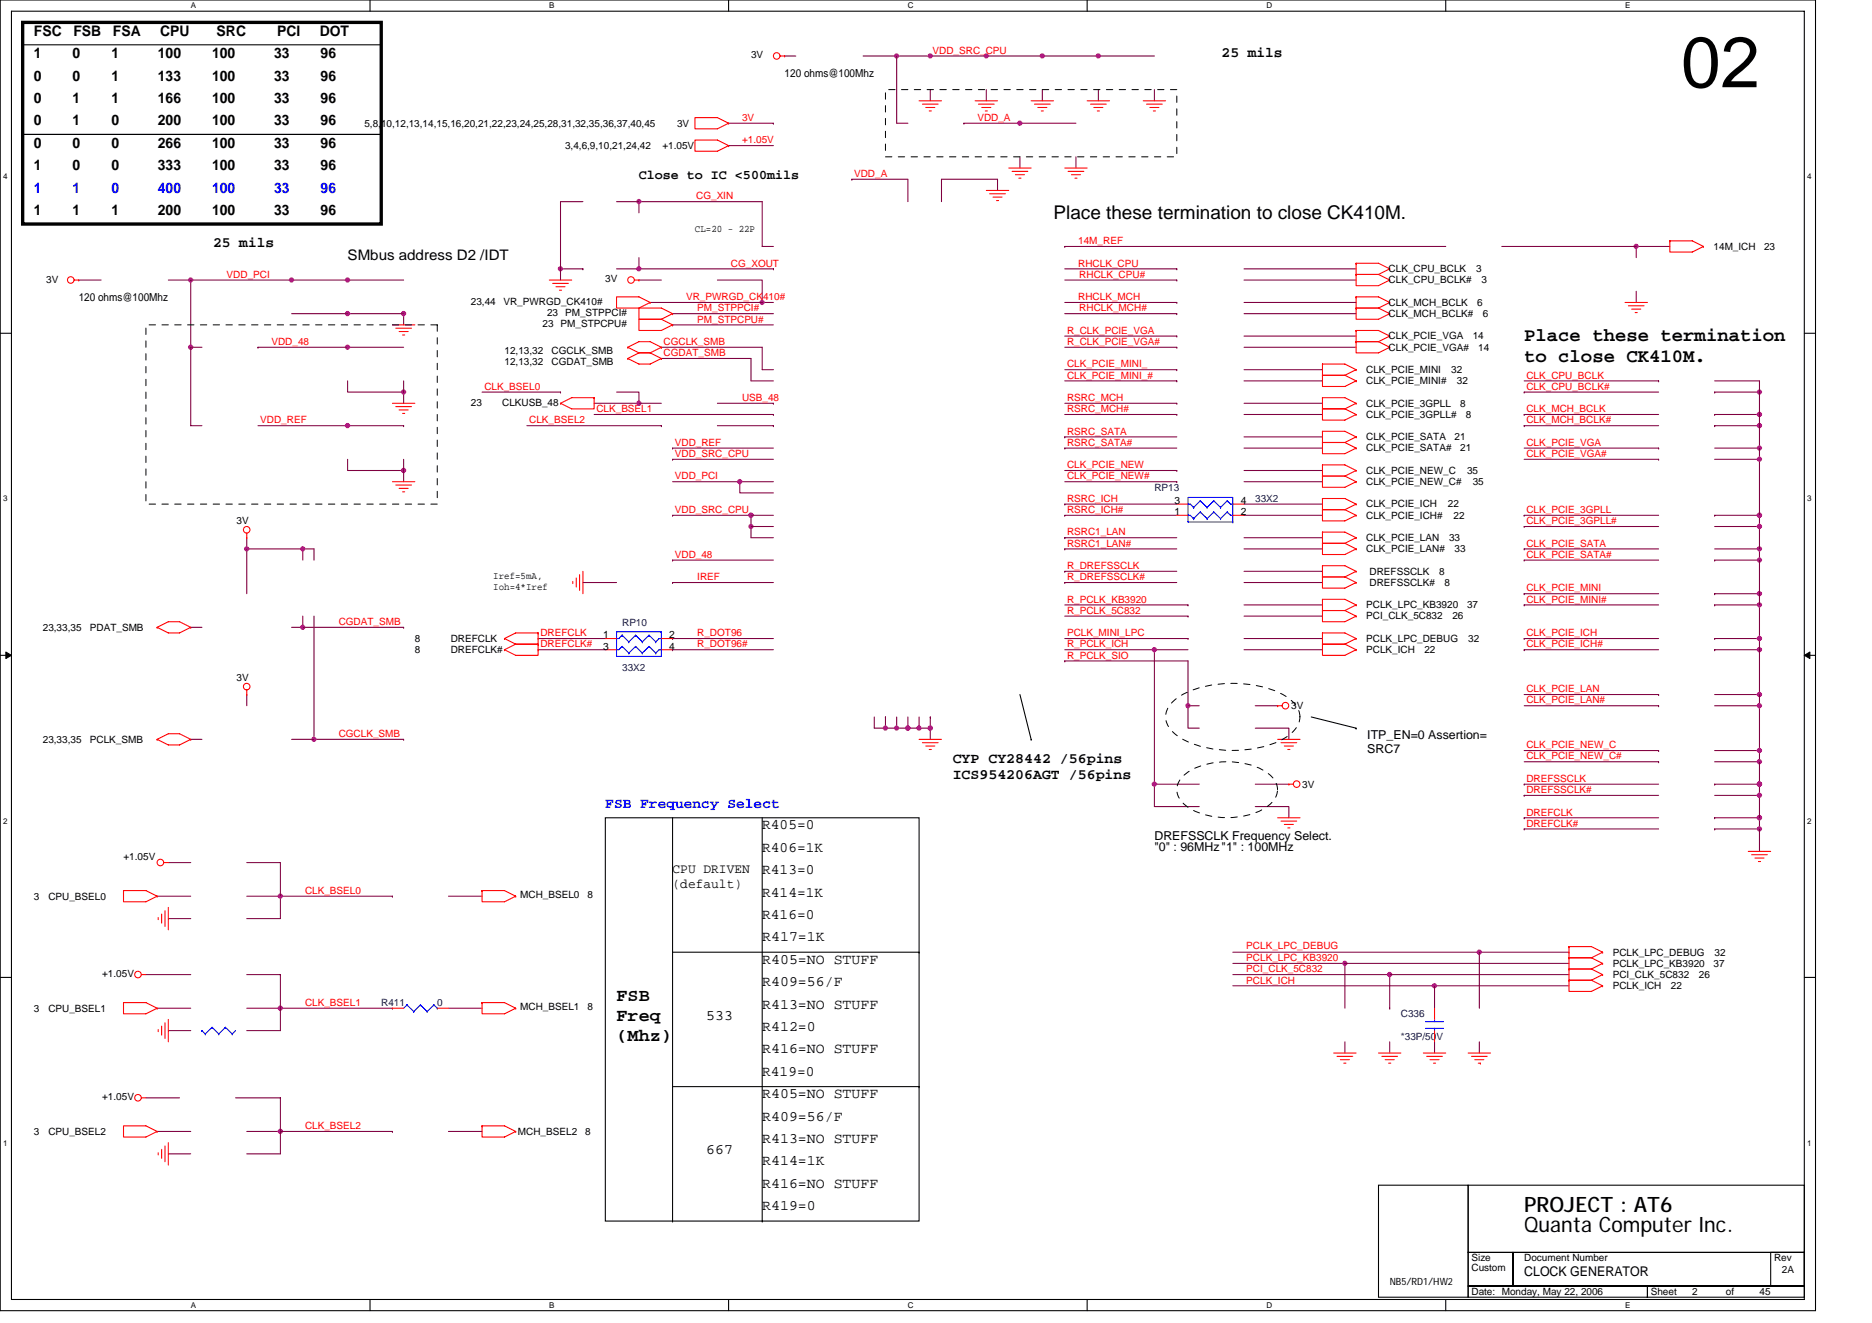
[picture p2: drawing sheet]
<svg xmlns="http://www.w3.org/2000/svg" width="297mm" height="210mm" viewBox="0 0 297 210" stroke-linecap="round" stroke-linejoin="round" font-family="sans-serif">
<path d="M0 0h288.1v208h-288.1zM1.8 1.8h284.5v204.4h-284.5z" fill="none" stroke="#000" stroke-width=".17"/>
<g fill="#fff">
<path d="M30.2 .2h.9v1.4h-.9z"/>
<path d="M30.2 206.4h.9v1.5h-.9z"/>
</g>
<path d="M58.7 0v1.8M58.7 206.2v1.8" fill="none" stroke="#000" stroke-width=".17"/>
<g fill="#fff">
<path d="M87.2 .2h.8v1.4h-.8z"/>
<path d="M87.2 206.4h.8v1.5h-.8z"/>
</g>
<path d="M115.6 0v1.8M115.6 206.2v1.8" fill="none" stroke="#000" stroke-width=".17"/>
<g fill="#fff">
<path d="M144.1 .2h.9v1.4h-.9z"/>
<path d="M144.1 206.4h.9v1.5h-.9z"/>
</g>
<path d="M172.5 0v1.8M172.5 206.2v1.8" fill="none" stroke="#000" stroke-width=".17"/>
<g fill="#fff">
<path d="M201 .2h.9v1.4h-.9z"/>
<path d="M201 206.4h.9v1.5h-.9z"/>
</g>
<path d="M229.4 0v1.8M229.4 206.2v1.8" fill="none" stroke="#000" stroke-width=".17"/>
<g fill="#fff">
<path d="M257.8 .2h.9v1.4h-.9z"/>
<path d="M257.8 206.4h.9v1.5h-.9z"/>
<path d="M.5 27.3h.7v1.4h-.7z"/>
<path d="M286.7 27.3h.7v1.4h-.7z"/>
<path d="M.5 78.4h.7v1.5h-.7z"/>
<path d="M286.7 78.4h.7v1.5h-.7z"/>
</g>
<path d="M0 52.9h1.8M286.3 52.9h1.8" fill="none" stroke="#000" stroke-width=".17"/>
<g fill="#fff">
<path d="M.5 129.6h.7v1.4h-.7z"/>
<path d="M286.7 129.6h.7v1.4h-.7z"/>
</g>
<path d="M0 104h1.8M286.3 104h1.8" fill="none" stroke="#000" stroke-width=".17"/>
<path d="M.9 103.5l.9 .5-.9 .5zM286.3 104l.9-.5v1z" fill="#000" stroke="#000" stroke-width=".16"/>
<g fill="#fff">
<path d="M.5 180.7h.7v1.4h-.7z"/>
<path d="M286.7 180.7h.7v1.4h-.7z"/>
</g>
<g fill="none" stroke="#000" stroke-width=".17">
<path d="M3.6 7.1h56.9v14.2h-56.9zM3.6 21.3h56.9v14.3h-56.9zM161.8 110.2l1.8 7.1M163.6 117.3h.1M208.1 113.8l7.1 1.8M215.2 115.6h.1M96.1 129.8h49.7v64h-49.7zM106.7 129.8v64M120.9 129.8v64M0 155.1h1.8M106.7 151.1h39.1M145.8 151.1h.1"/>
<path d="M286.3 155.1h1.8M106.7 172.5h39.1M145.8 172.5h.1M106.7 193.8h.1M120.9 193.8h.1M218.7 188.1h14.3v17.8h-14.3zM233 198.8h7.1v5.3h-7.1zM233 188.1h53.3v10.7h-53.3zM240.1 198.8h46.2v5.3h-46.2zM281 198.8h5.3v5.3h-5.3zM233 204.1h28.4v1.8h-28.4zM261.4 204.1h24.9v1.8h-24.9z"/>
</g>
<g fill="none" stroke="#800040" stroke-width=".17">
<path d="M115.6 19.6h7.1M122.7 19.6h.1M124.5 8.9h1.8M136.9 8.9h5.4M142.3 8.9v10.7h1.8M142.3 8.9h.1M142.3 8.9h40.9M147.6 8.9h.1M147.6 14.2v1.8M152.9 19.6h.1M152.9 19.6h17.8M156.5 8.9h.1"/>
<path d="M156.5 14.2v1.8M161.8 19.6h.1M165.4 8.9h.1M165.4 14.2v1.8M174.3 8.9h.1M174.3 14.2v1.8M183.2 14.2v1.8M92.5 32h-3.6v10.7M97.8 32h3.6M101.4 32v1.8M101.4 32h19.5v7.1h1.8M101.4 32h.1"/>
<path d="M115.6 23.1h.1M115.6 23.1h7.1M135.2 28.4h.1M135.2 28.4h8.9v3.6M158.3 30.2v-1.8h-8.9v3.6M161.8 24.9v1.8M168.9 39.1h.1M168.9 39.1h60.5M170.7 24.9v1.8M238.3 39.1h21.3M259.6 39.1h.1M259.6 39.1v1.8"/>
<path d="M259.6 39.1h5.4M12.5 44.4h3.5M26.7 44.4h3.6M30.3 44.4h.1M30.3 55.1h1.7M30.3 55.1v12.5h1.7M30.3 44.4h33.7M30.3 44.4v10.7M40.9 55.1h.1M40.9 55.1h23.1M46.3 44.4h.1M46.3 49.8h8.9"/>
<path d="M55.2 44.4h.1M55.2 49.8h.1M55.2 55.1h.1M55.2 49.8h8.8M64 49.8h.1M64 49.8v1.8M88.9 42.7v1.7M88.9 42.7h3.6M92.5 42.7h.1M97.8 42.7h24.9M101.4 40.9v1.8M101.4 42.7h.1"/>
<path d="M101.4 44.4h3.5M103.2 48h19.5M104.9 55.1h16v3.6h1.8M104.9 56.9h14.3v3.6h3.5M104.9 55.1h.1M104.9 56.9h.1M106.7 49.8h.1M106.7 51.6h.1M106.7 49.8h16M106.7 51.6h16M113.8 44.4h7.1v3.6M120.9 48h.1"/>
<path d="M122.7 42.7h.1M168.9 44.4h17.8M168.9 48h17.8M168.9 49.8h17.8M168.9 55.1h17.8M168.9 53.3h17.8M168.9 42.7h17.8M168.9 58.7h17.8M186.7 44.4h.1M186.7 49.8h.1M186.7 48h.1M186.7 55.1h.1"/>
<path d="M186.7 53.3h.1M186.7 42.7h.1M186.7 58.7h.1M197.4 42.7h17.8M197.4 44.4h17.8M197.4 48h17.8M197.4 49.8h17.8M197.4 58.7h12.4M197.4 53.3h17.8M197.4 55.1h17.8M259.6 46.2v1.8M40.9 67.6h23.1"/>
<path d="M55.2 60.5v1.7h8.8M55.2 67.6h.1M55.2 72.9v1.8h8.8M64 62.2h.1M64 60.5v1.7M64 74.7h.1M64 67.6h.1M64 72.9v3.6M64 62.2v1.8M76.5 62.2h12.4M83.6 67.6h21.3M88.9 62.2h.1"/>
<path d="M94.3 64h7.1M94.3 65.8h28.4M97.8 62.2h3.6v1.8h3.5M101.4 64h.1M104.9 67.6h.1M106.7 71.1h.1M106.7 72.9h.1M106.7 71.1h16M106.7 72.9h16M106.7 76.5h10.7M113.8 64h8.9M113.8 67.6h8.9"/>
<path d="M117.4 76.5v1.7h5.3M117.4 76.5h5.3M117.4 76.5h.1M122.7 65.8h.1M122.7 64h.1M122.7 67.6h.1M168.9 69.3h.1M168.9 71.1h.1M168.9 64h17.8M168.9 65.8h17.8M168.9 69.3h17.8M168.9 71.1h17.8"/>
<path d="M168.9 76.5h17.8M168.9 60.5h17.8M168.9 74.7h17.8M186.7 64h.1M186.7 65.8h.1M186.7 60.5h.1M186.7 74.7h.1M186.7 76.5h.1M197.4 64h12.4M197.4 65.8h12.4M197.4 69.3h12.4M197.4 71.1h12.4"/>
<path d="M197.4 60.5h12.4M197.4 74.7h12.4M197.4 76.5h12.4M241.8 67.6h.1M241.8 65.8h.1M241.8 62.2h.1M241.8 65.8h21.4M241.8 71.1h21.4M241.8 72.9h21.4M241.8 67.6h21.4M241.8 60.5h21.4M241.8 62.2h21.4"/>
<path d="M263.2 60.5h.1M263.2 71.1h.1M263.2 72.9h.1M272.1 60.5h7.1v1.7M272.1 62.2h.1M272.1 65.8h.1M272.1 67.6h.1M272.1 72.9h7.1M272.1 71.1h7.1M272.1 65.8h7.1M272.1 67.6h7.1M272.1 62.2h7.1"/>
<path d="M279.2 65.8v1.8M279.2 62.2v3.6M279.2 71.1h.1M279.2 72.9v8.9M279.2 72.9h.1M279.2 67.6v5.3M30.3 99.6h1.7M39.2 87.1h.1M39.2 87.1v7.1M39.2 87.1h8.8M39.2 85.3v1.8M46.3 99.6h17.7"/>
<path d="M48 87.1h1.8v1.8M48 87.1h.1M48 99.6h.1M48 87.1v1.8M48 97.8v1.8M49.8 97.8v19.5M64 99.6h.1M92.5 92.5h5.3M106.7 81.8h.1M106.7 92.5h.1M106.7 88.9h.1M106.7 81.8h12.5"/>
<path d="M106.7 92.5h16M106.7 88.9h16M119.2 81.8h.1M119.2 83.6h3.5M119.2 81.8h3.5M119.2 83.6v1.7h3.5M119.2 81.8v1.8M168.9 90.7h.1M168.9 92.5h.1M168.9 80h.1M168.9 81.8h.1M168.9 85.3h.1"/>
<path d="M168.9 87.1h.1M168.9 81.8h17.8M168.9 92.5h17.8M168.9 90.7h17.8M168.9 97.8h19.6M168.9 96h19.6M168.9 80h17.8M168.9 85.3h17.8M168.9 87.1h17.8M188.5 97.8h.1M188.5 96h.1M197.4 90.7h12.4"/>
<path d="M197.4 92.5h12.4M197.4 97.8h12.4M197.4 96h12.4M197.4 80h12.4M197.4 81.8h12.4M197.4 87.1h12.4M197.4 85.3h12.4M241.8 83.6h.1M241.8 88.9h.1M241.8 87.1h.1M241.8 81.8h.1M241.8 96h.1"/>
<path d="M241.8 94.2h.1M241.8 81.8h21.4M241.8 88.9h21.4M241.8 96h21.4M241.8 87.1h21.4M241.8 83.6h21.4M241.8 94.2h21.4M272.1 81.8h.1M272.1 83.6h7.1M272.1 87.1h7.1M272.1 88.9h.1M272.1 94.2h.1"/>
<path d="M272.1 96h.1M272.1 81.8h7.1M272.1 88.9h7.1M272.1 96h7.1M272.1 94.2h7.1M279.2 81.8h.1M279.2 87.1h.1M279.2 96v5.3M279.2 83.6h.1M279.2 88.9v5.3M279.2 94.2v1.8M279.2 81.8v7.1"/>
<path d="M30.3 117.3h1.7M39.2 110.2v1.8M46.3 117.3h3.5M49.8 117.3h.1M49.8 117.3h14.2M64 117.3h.1M85.4 103.1h.1M85.4 101.3h.1M85.4 101.3h10.7M85.4 103.1h10.7M106.7 101.3h.1M106.7 103.1h.1"/>
<path d="M106.7 101.3h16M106.7 103.1h16M138.7 113.8v1.8h3.6M140.5 113.8h.1M140.5 113.8v1.8M142.3 113.8v1.8M142.3 115.6h.1M142.3 115.6h5.3M144.1 113.8v1.8M144.1 115.6h.1M145.8 115.6h.1M145.8 113.8v1.8"/>
<path d="M147.6 113.8h.1M147.6 115.6h.1M147.6 113.8v3.5M168.9 104.9h.1M168.9 101.3h19.6M168.9 103.1h14.3M168.9 104.9h19.6v7.1M183.2 103.1h.1M183.2 103.1h5.3M183.2 103.1v21.4M188.5 101.3h.1M188.5 112h.1"/>
<path d="M188.5 112h1.8M188.5 112v3.6h1.8M197.4 103.1h12.4M197.4 101.3h12.4M199.2 112h3.5M199.2 115.6h5.3v1.7M241.8 103.1h.1M241.8 101.3h.1M241.8 101.3h21.4M241.8 103.1h21.4M241.8 119.1h21.4M241.8 110.2h21.4"/>
<path d="M241.8 112h21.4M263.2 119.1h.1M263.2 110.2h.1M263.2 112h.1M272.1 103.1h.1M272.1 119.1h7.1M272.1 101.3h.1M272.1 112h7.1M272.1 110.2h7.1M272.1 101.3h7.1M272.1 103.1h7.1M279.2 101.3v1.8"/>
<path d="M279.2 110.2h.1M279.2 119.1h.1M279.2 112h.1M279.2 103.1v28.5M26.7 136.9h3.6M39.2 136.9h5.3v5.3M183.2 124.5v3.5h7.1M183.2 124.5h7.1M183.2 124.5h.1M199.2 124.5h5.3M199.2 128h5.3v1.8M241.8 129.8h.1"/>
<path d="M241.8 131.6h.1M241.8 126.2h.1M241.8 124.5h.1M241.8 120.9h21.4M241.8 129.8h21.4M241.8 131.6h21.4M241.8 124.5h21.4M241.8 126.2h21.4M263.2 120.9h.1M272.1 120.9h7.1M272.1 126.2h7.1M272.1 131.6h.1"/>
<path d="M272.1 129.8h.1M272.1 124.5h.1M272.1 129.8h7.1M272.1 131.6h7.1M272.1 124.5h7.1M279.2 120.9h.1M279.2 129.8h.1M279.2 131.6v3.5M279.2 124.5h.1M279.2 126.2h.1M23.2 154.7h7.1M24.9 142.2h5.4"/>
<path d="M26.7 145.8h3.6M39.2 142.2h5.3M39.2 154.7h5.3v5.3M44.5 142.2v3.6h-5.3M44.5 142.2h17.8M62.3 142.2h.1M71.2 142.2h5.3M195.6 154.7h24.9M195.6 152.9h17.8M195.6 156.5h32M195.6 151.1h53.4M213.4 152.9h.1"/>
<path d="M213.4 152.9v7.1M213.4 152.9h35.6M220.5 154.7h.1M220.5 154.7h28.5M220.5 154.7v5.3M227.6 156.5h21.4M227.6 156.5h.1M227.6 156.5v3.5M234.7 151.1h.1M234.7 151.1v8.9M249 151.1h.1M23.2 174.2h5.3"/>
<path d="M24.9 160h5.4M24.9 179.6h5.4M26.7 163.6h3.6M37.4 174.2h7.1v5.4M39.2 160h23.1M39.2 179.6h23.1M44.5 160h.1M44.5 160v3.6h-5.3M44.5 179.6v3.5h-5.3M44.5 179.6h.1M62.3 160h.1M62.3 179.6h.1"/>
<path d="M71.2 179.6h5.3M71.2 160h5.3M213.4 165.4v1.7M220.5 165.4v1.7M220.5 160h.1M227.6 165.4v1.7M234.7 165.4v1.7M26.7 183.1h3.6"/>
</g>
<g fill="#f0f" stroke="#f0f" stroke-width=".17">
<circle cx="259.6" cy="39.1" r=".35"/>
<circle cx="119.2" cy="81.8" r=".35"/>
<circle cx="119.2" cy="83.6" r=".35"/>
<circle cx="120.9" cy="48" r=".35"/>
<circle cx="140.5" cy="115.6" r=".35"/>
<circle cx="144" cy="115.6" r=".35"/>
<circle cx="142.3" cy="115.6" r=".35"/>
<circle cx="145.8" cy="115.6" r=".35"/>
<circle cx="147.6" cy="115.6" r=".35"/>
<circle cx="88.9" cy="42.7" r=".35"/>
<circle cx="101.4" cy="32" r=".35"/>
<circle cx="101.4" cy="42.7" r=".35"/>
<circle cx="30.3" cy="55.1" r=".35"/>
<circle cx="30.3" cy="44.4" r=".35"/>
<circle cx="64" cy="49.8" r=".35"/>
<circle cx="55.1" cy="44.4" r=".35"/>
<circle cx="55.1" cy="49.8" r=".35"/>
<circle cx="46.3" cy="44.4" r=".35"/>
<circle cx="55.1" cy="55.1" r=".35"/>
<circle cx="64" cy="62.2" r=".35"/>
<circle cx="117.4" cy="76.4" r=".35"/>
<circle cx="101.4" cy="64" r=".35"/>
<circle cx="44.5" cy="160" r=".35"/>
<circle cx="44.5" cy="179.6" r=".35"/>
<circle cx="279.2" cy="81.8" r=".35"/>
<circle cx="279.2" cy="87.1" r=".35"/>
<circle cx="279.2" cy="62.2" r=".35"/>
<circle cx="279.2" cy="65.8" r=".35"/>
<circle cx="279.2" cy="67.6" r=".35"/>
<circle cx="279.2" cy="103.1" r=".35"/>
<circle cx="279.2" cy="88.9" r=".35"/>
<circle cx="279.2" cy="83.6" r=".35"/>
<circle cx="279.2" cy="120.9" r=".35"/>
<circle cx="279.2" cy="129.8" r=".35"/>
<circle cx="279.2" cy="131.6" r=".35"/>
<circle cx="279.2" cy="124.4" r=".35"/>
<circle cx="279.2" cy="126.2" r=".35"/>
<circle cx="174.3" cy="8.9" r=".35"/>
<circle cx="161.8" cy="19.5" r=".35"/>
<circle cx="142.3" cy="8.9" r=".35"/>
<circle cx="165.4" cy="8.9" r=".35"/>
<circle cx="156.5" cy="8.9" r=".35"/>
<circle cx="147.6" cy="8.9" r=".35"/>
<circle cx="183.2" cy="103.1" r=".35"/>
<circle cx="183.2" cy="124.4" r=".35"/>
<circle cx="188.5" cy="112" r=".35"/>
<circle cx="279.2" cy="94.2" r=".35"/>
<circle cx="279.2" cy="96" r=".35"/>
<circle cx="279.2" cy="101.3" r=".35"/>
<circle cx="64" cy="74.7" r=".35"/>
<circle cx="55.1" cy="67.6" r=".35"/>
<circle cx="39.1" cy="87.1" r=".35"/>
<circle cx="49.8" cy="117.3" r=".35"/>
<circle cx="48" cy="87.1" r=".35"/>
<circle cx="48" cy="99.6" r=".35"/>
<circle cx="213.4" cy="152.9" r=".35"/>
<circle cx="279.2" cy="110.2" r=".35"/>
<circle cx="279.2" cy="119.1" r=".35"/>
<circle cx="279.2" cy="112" r=".35"/>
<circle cx="279.2" cy="71.1" r=".35"/>
<circle cx="279.2" cy="72.9" r=".35"/>
<circle cx="227.6" cy="156.5" r=".35"/>
<circle cx="220.5" cy="154.7" r=".35"/>
<circle cx="44.5" cy="142.2" r=".35"/>
<circle cx="234.7" cy="151.1" r=".35"/>
</g>
<g fill="none" stroke="#f00" stroke-width=".17">
<path d="M110.3 18.7h3.5l1.8 .9-1.8 .8h-3.5zM115.6 19.6h.1M123.8 8.9h.7M124.5 8.9h.1M145.8 16h3.6M146.4 16.5h2.5M146.9 17.1h1.4M147.4 17.6h.4M154.7 16h3.6M155.3 16.5h2.5M155.8 17.1h1.4M156.3 17.6h.4"/>
<path d="M163.6 16h3.6M164.1 16.5h2.5M164.7 17.1h1.4M165.2 17.6h.4M172.5 16h3.6M173 16.5h2.5M173.6 17.1h1.4M174.1 17.6h.4M181.4 16h3.6M181.9 16.5h2.5M182.5 17.1h1.4M183 17.6h.3"/>
<path d="M110.3 22.2h3.5l1.8 .9-1.8 .9h-3.5zM115.6 23.1h.1M156.5 30.2h3.6M157 30.8h2.5M157.6 31.3h1.4M158.1 31.8h.4M160.1 26.7h3.5M160.6 27.2h2.5M161.1 27.7h1.5M161.7 28.3h.3M168.9 26.7h3.6M169.5 27.2h2.5"/>
<path d="M170 27.7h1.4M170.6 28.3h.3M265 38.2h3.5l1.8 .9M265 38.2v1.8h3.5l1.8-.9M265 38.2h.1M270.3 39.1h.1M11.8 44.4h.7M12.5 44.4h.1M62.3 51.6h3.5M62.8 52.1h2.5M63.3 52.6h1.5M63.9 53.2h.3"/>
<path d="M87.2 44.4h3.5M87.7 45h2.5M88.2 45.5h1.5M88.8 46.1h.3M97.8 47.1h3.6l1.8 .9-1.8 .9h-3.6zM99.6 55.1l1.8-.9h1.8l1.7 .9M99.6 55.1h.1M99.6 56.9h.1M99.6 56.9l1.8 .9h1.8l1.7-.9M99.6 55.1l1.8 .9M100.7 44.4h.7M101.4 56h1.8"/>
<path d="M101.4 44.4h.1M101.4 56l-1.8 .9M103.2 48h.1M103.2 56l1.7 .9M104.9 50.7h-3.5v1.8h3.5l1.8-.9M104.9 55.1h.1M104.9 56.9h.1M104.9 50.7l1.8 .9M104.9 55.1l-1.7 .9M106.7 49.8l-1.8-.9h-3.5v1.8h3.5M106.7 49.8h.1M106.7 51.6h.1"/>
<path d="M106.7 49.8l-1.8 .9M209.8 57.8h3.6l1.8 .9M209.8 57.8v1.8h3.6M209.8 57.8h.1M209.8 59.6h3.6M209.8 59.6v1.7h3.6l1.8-.8M209.8 59.6h.1M213.4 59.6l1.8 .9M215.2 41.8h3.5l1.8 .9M215.2 41.8v1.8h3.5M215.2 41.8h.1M215.2 43.6h3.5"/>
<path d="M215.2 43.6v1.7h3.5l1.8-.9M215.2 43.6h.1M215.2 47.1h3.5l1.8 .9M215.2 47.1v1.8h3.5M215.2 47.1h.1M215.2 48.9h3.5M215.2 48.9v1.8h3.5l1.8-.9M215.2 48.9h.1M215.2 58.7h.1M215.2 52.5h3.5l1.8 .8M215.2 52.5v1.7h3.5M215.2 52.5h.1"/>
<path d="M215.2 54.2h3.5M215.2 54.2v1.8h3.5l1.8-.9M215.2 54.2h.1M215.2 58.7l-1.8 .9M218.7 43.6l1.8 .8M218.7 48.9l1.8 .9M218.7 54.2l1.8 .9M220.5 42.7h.1M220.5 44.4h.1M220.5 48h.1M220.5 49.8h.1M220.5 53.3h.1"/>
<path d="M220.5 55.1h.1M220.5 42.7l-1.8 .9M220.5 48l-1.8 .9M220.5 53.3l-1.8 .9M257.8 48h3.6M258.4 48.5h2.5M258.9 49.1h1.4M259.5 49.6h.3M62.3 64h3.5M62.3 76.5h3.5M62.8 64.5h2.5M62.8 77h2.5"/>
<path d="M63.3 65.1h1.5M63.3 77.5h1.5M63.9 65.6h.3M63.9 78.1h.3M88.9 64h.1M94.3 63.1h-3.6l-1.8 .9M94.3 63.1v1.8h-3.6l-1.8-.9M94.3 63.1h.1M209.8 63.1h3.6l1.8 .9M209.8 63.1v1.8h3.6M209.8 63.1h.1M209.8 64.9h3.6"/>
<path d="M209.8 64.9v1.8h3.6l1.8-.9M209.8 64.9h.1M209.8 68.5h3.6l1.8 .8M209.8 68.5v1.7h3.6M209.8 68.5h.1M209.8 70.2h3.6M209.8 70.2v1.8h3.6l1.8-.9M209.8 70.2h.1M209.8 79.1h3.6l1.8 .9M209.8 79.1v1.8h3.6M209.8 79.1h.1M209.8 73.8h3.6l1.8 .9"/>
<path d="M209.8 73.8v1.8h3.6M209.8 73.8h.1M209.8 75.6h3.6M209.8 75.6v1.7h3.6l1.8-.8M209.8 75.6h.1M213.4 64.9l1.8 .9M213.4 70.2l1.8 .9M213.4 75.6l1.8 .9M215.2 64h.1M215.2 65.8h.1M215.2 69.3h.1M215.2 71.1h.1"/>
<path d="M215.2 60.5h.1M215.2 74.7h.1M215.2 76.5h.1M215.2 64l-1.8 .9M215.2 69.3l-1.8 .9M215.2 74.7l-1.8 .9M24.9 99.6l1.8-.9h1.8l1.8 .9M24.9 99.6h.1M24.9 99.6l1.8 .9h1.8l1.8-.9M30.3 99.6h.1M39.2 85.3h.1M39.2 84.6v.7"/>
<path d="M90.9 92.3v.3M91.4 91.7v1.5M92 91.2v2.5M92.5 90.7v3.5M186.7 81.8h1.8M186.7 80h1.8M195.6 81.8h1.8M195.6 80h1.8M209.8 89.8h3.6l1.8 .9M209.8 89.8v1.8h3.6M209.8 89.8h.1M209.8 91.6h3.6"/>
<path d="M209.8 91.6v1.7h3.6l1.8-.8M209.8 91.6h.1M209.8 96.9h3.6M209.8 96.9v1.8h3.6l1.8-.9M209.8 96.9h.1M209.8 95.1h3.6l1.8 .9M209.8 95.1v1.8h3.6M209.8 95.1h.1M209.8 80.9h3.6M209.8 80.9v1.8h3.6l1.8-.9M209.8 80.9h.1M209.8 84.5h3.6l1.8 .8"/>
<path d="M209.8 84.5v1.7h3.6M209.8 84.5h.1M209.8 86.2h3.6M209.8 86.2v1.8h3.6l1.8-.9M209.8 86.2h.1M213.4 91.6l1.8 .9M213.4 96.9l1.8 .9M213.4 80.9l1.8 .9M213.4 86.2l1.8 .9M215.2 90.7h.1M215.2 92.5h.1M215.2 97.8h.1"/>
<path d="M215.2 96h.1M215.2 80h.1M215.2 81.8h.1M215.2 85.3h.1M215.2 87.1h.1M215.2 90.7l-1.8 .9M215.2 96l-1.8 .9M215.2 80l-1.8 .9M215.2 85.3l-1.8 .9M24.9 117.3l1.8-.8h1.8l1.8 .8M24.9 117.3h.1M24.9 117.3l1.8 .9h1.8l1.8-.9"/>
<path d="M30.3 117.3h.1M39.2 110.2h.1M39.2 109.5v.7M80 101.3h.1M80 103.1h.1M80 101.3l1.8 .9M81.8 102.2h3.6M81.8 102.2l-1.8 .9M85.4 100.5h-3.6l-1.8 .8M85.4 100.5v1.7h-3.6M85.4 100.5h.1M85.4 102.2v1.8h-3.6l-1.8-.9"/>
<path d="M85.4 102.2h.1M96.1 101.3h1.7M96.1 103.1h1.7M104.9 101.3h1.8M104.9 103.1h1.8M145.8 117.3h3.6M146.4 117.9h2.5M146.9 118.4h1.4M147.4 119h.4M202.7 112h.1M202.7 117.3h3.6M202.7 112h.8"/>
<path d="M203.3 117.9h2.5M203.8 118.4h1.4M204.3 119h.4M209.8 102.2h3.6M209.8 102.2v1.8h3.6l1.8-.9M209.8 102.2h.1M209.8 100.5h3.6l1.8 .8M209.8 100.5v1.7h3.6M209.8 100.5h.1M213.4 102.2l1.8 .9M215.2 103.1h.1M215.2 101.3h.1"/>
<path d="M215.2 101.3l-1.8 .9M26 136.9h.7M202.7 129.8h3.6M203.3 130.3h2.5M203.8 130.9h1.4M204.3 131.4h.4M204.5 124.5h.1M204.5 124.5h.7M277.4 135.1h3.6M277.9 135.7h2.5M278.5 136.2h1.4M279 136.7h.4"/>
<path d="M19.6 141.4h3.6l1.7 .8-1.7 .9h-3.6zM19.6 159.1h3.6l1.7 .9-1.7 .9h-3.6zM22.4 154.7h.8M24.9 142.2h.1M25.1 145.6v.4M25.7 145.1v1.4M26.2 144.5v2.5M26.7 144v3.6M76.5 141.4h3.5l1.8 .8M76.5 141.4v1.7h3.5l1.8-.9M76.5 141.4h.1M76.5 159.1h3.5l1.8 .9"/>
<path d="M76.5 159.1v1.8h3.5l1.8-.9M76.5 159.1h.1M81.8 142.2h.1M249 155.6h3.5M249 155.6v1.8h3.5l1.8-.9M249 155.6h.1M249 152h3.5M249 152v1.8h3.5M249 152h.1M249 153.8h3.5M249 153.8v1.8h3.5M249 153.8h.1"/>
<path d="M249 150.2h3.5l1.8 .9M249 150.2v1.8h3.5M249 150.2h.1M252.5 155.6l1.8 .9M252.5 152l1.8 .9M252.5 153.8l1.8 .9M254.3 156.5h.1M254.3 152.9h.1M254.3 154.7h.1M254.3 151.1h.1M254.3 152.9l-1.8 .9M254.3 154.7l-1.8 .9"/>
<path d="M254.3 151.1l-1.8 .9M19.6 178.7h3.6l1.7 .9-1.7 .9h-3.6zM22.4 174.2h.8M24.9 160h.1M24.9 179.6h.1M25.1 163.4v.3M25.7 162.9v1.4M26.2 162.3v2.5M26.7 161.8v3.6M62.3 160h1.7M69.4 160h1.8M76.5 178.7h3.5l1.8 .9"/>
<path d="M76.5 178.7v1.8h3.5l1.8-.9M76.5 178.7h.1M81.8 179.6h.1M81.8 160h.1M211.6 167.1h3.6M212.1 167.7h2.5M212.7 168.2h1.4M213.2 168.7h.4M218.7 167.1h3.6M219.3 167.7h2.5M219.8 168.2h1.4M220.3 168.7h.4"/>
<path d="M225.8 167.1h3.6M226.4 167.7h2.5M226.9 168.2h1.4M227.5 168.7h.3M227.6 160v1.8M227.6 163.6v1.8M233 167.1h3.5M233.5 167.7h2.5M234 168.2h1.5M234.6 168.7h.3M234.9 168.7h.1M25.1 183v.3"/>
<path d="M25.7 182.4v1.5M26.2 181.9v2.5M26.7 181.4v3.5"/>
<circle cx="123.2" cy="8.9" r=".52"/>
<circle cx="11.2" cy="44.4" r=".52"/>
<circle cx="100.1" cy="44.4" r=".52"/>
<circle cx="39.1" cy="84.1" r=".52"/>
<circle cx="39.1" cy="109" r=".52"/>
<circle cx="204" cy="112" r=".52"/>
<circle cx="25.4" cy="136.9" r=".52"/>
<circle cx="205.7" cy="124.4" r=".52"/>
<circle cx="21.9" cy="154.7" r=".52"/>
<circle cx="21.9" cy="174.2" r=".52"/>
</g>
<path d="M3.6 3.6h56.9v32h-56.9z" fill="none" stroke="#000" stroke-width=".53"/>
<path d="M140.5 14.2h46.2v10.7h-46.2zM23.2 51.6h46.2v28.4h-46.2zM185.8 111.7a10.3 10.3 0 0 1 5.7-2.8 18.3 18.3 0 0 1 12.5 1.6 3.7 3.7 0 0 1 2.2 4 6.2 6.2 0 0 1-4.1 3.5 19.2 19.2 0 0 1-14-.5 4.7 4.7 0 0 1-3.1-3.7v-.8l.3-.6zM187.6 123.3a10.7 10.7 0 0 1 8.4-2.3 9.2 9.2 0 0 1 5.8 2.3 2.91 2.91 0 0 1-.6 4.7 12.3 12.3 0 0 1-12.9 0 2.95 2.95 0 0 1-.7-4.7z" fill="none" stroke="#000" stroke-width=".16" stroke-dasharray="1 1 1 1 1 1 1 1"/>
<g fill="none" stroke="#00f" stroke-width=".17">
<path d="M188.5 79h7.1v3.8h-7.1zM190.5 79.5h.1M190.5 79.5l-1.1 1M190.5 79.5l1 1M192.6 79.5h.1M192.6 79.5l-1.1 1M192.6 79.5l1.1 1M194.7 79.5h.1M194.7 79.5l.6 .5h.3M194.7 79.5l-1 1M188.5 81.8h.4l.5 .5M188.5 80h.4l.5 .5"/>
<path d="M189.2 82.1l.2 .2M189.2 80.4l.2 .1M189.4 82.3h.1M189.4 80.5h.1M190.5 81.3h.1M190.5 81.3l-1.1 1M190.5 81.3l1 1M191.5 82.3h.1M191.5 80.5h.1M192.6 81.3h.1M192.6 81.3l-1.1 1M192.6 81.3l1.1 1"/>
<path d="M193.7 82.3h.1M193.7 80.5h.1M194.7 81.3h.1M194.7 81.3l.6 .5h.3M194.7 81.3l-1 1M195.6 82.8h.1M97.8 100.3h7.1v3.9h-7.1zM98.7 100.8h.1M98.7 102.6h.1M98.7 100.8l-.5 .5h-.4M98.7 102.6l-.5 .5h-.4M98.7 100.8l1.1 1.1"/>
<path d="M98.7 102.6l1.1 1.1M99.8 101.9h.1M99.8 103.7h.1M100.9 100.8h.1M100.9 102.6h.1M100.9 100.8l-1.1 1.1M100.9 100.8l1 1.1M100.9 102.6l-1.1 1.1M100.9 102.6l1 1.1M101.9 101.9h.1M101.9 103.7h.1M103 100.8h.1"/>
<path d="M103 102.6h.1M103 100.8l-1.1 1.1M103 100.8l1.1 1.1M103 102.6l-1.1 1.1M103 102.6l1.1 1.1M104.1 101.9h.1M104.1 103.7h.1M104.9 101.3h-.3l-.5 .6M104.9 103.1h-.3l-.5 .6M104.9 100.3h.1M64.6 159.5h.1M64.6 159.5l-.6 .5"/>
<path d="M64.6 159.5l1.1 1M66.7 159.5h.1M66.7 159.5l-1 1M66.7 159.5l1.1 1M68.9 159.5h.1M68.9 159.5l-1.1 1M68.9 159.5l.5 .5M32 163.6h.1M32 163.6l.6 .5M32.6 164.1h.1M33.7 163h.1M33.7 163l1 1.1"/>
<path d="M33.7 163l-1.1 1.1M34.7 164.1h.1M35.8 163h.1M35.8 163l1 1.1M35.8 163l-1.1 1.1M36.8 164.1h.1M37.4 163.6l-.6 .5M65.7 160.5h.1M67.8 160.5h.1M69.4 160h.1M226.2 163.2h2.8M226.2 162.2h2.8"/>
<path d="M227.6 161.8v.4M227.6 163.2h.1M227.6 163.2v.4"/>
</g>
<text font-size="11.4" x="266.7" y="13.8">02</text>
<g font-size="3.4">
<text x="241.8" y="195.5">Quanta Computer Inc.</text>
<text x="241.8" y="192.3">PROJECT : AT6</text>
</g>
<g font-size="3">
<text x="167.2" y="34.7">Place these termination to close CK410M.</text>
<text x="241.8" y="54.1">Place these termination</text>
<text x="241.8" y="57.5">to close CK410M.</text>
</g>
<g font-size="2.8">
<text x="97.8" y="158.8">FSB</text>
<text x="97.8" y="162">Freq</text>
<text x="97.8" y="165.2">(Mhz)</text>
</g>
<g font-size="2.3">
<text x="5.4" y="5.7">FSC</text>
<text x="11.6" y="5.7">FSB</text>
<text x="17.9" y="5.7">FSA</text>
<text x="25.4" y="5.7">CPU</text>
<text x="34.4" y="5.7">SRC</text>
<text x="44" y="5.7">PCI</text>
<text x="50.7" y="5.7">DOT</text>
<text x="5.4" y="9.3">1</text>
<text x="11.5" y="9.3">0</text>
<text x="17.7" y="9.3">1</text>
<text x="25" y="9.3">100</text>
<text x="33.7" y="9.3">100</text>
<text x="43.5" y="9.3">33</text>
<text x="50.9" y="9.3">96</text>
<text x="193.8" y="9">25 mils</text>
<text x="5.4" y="12.8">0</text>
<text x="5.4" y="16.4">0</text>
<text x="11.5" y="12.8">0</text>
<text x="11.5" y="16.4">1</text>
<text x="17.7" y="12.8">1</text>
<text x="17.7" y="16.4">1</text>
<text x="25" y="12.8">133</text>
<text x="25" y="16.4">166</text>
<text x="33.7" y="12.8">100</text>
<text x="33.7" y="16.4">100</text>
<text x="43.5" y="12.8">33</text>
<text x="43.5" y="16.4">33</text>
<text x="50.9" y="12.8">96</text>
<text x="50.9" y="16.4">96</text>
<text x="5.4" y="19.9">0</text>
<text x="5.4" y="23.5">0</text>
<text x="11.5" y="19.9">1</text>
<text x="11.5" y="23.5">0</text>
<text x="17.7" y="19.9">0</text>
<text x="17.7" y="23.5">0</text>
<text x="25" y="19.9">200</text>
<text x="25" y="23.5">266</text>
<text x="33.7" y="19.9">100</text>
<text x="33.7" y="23.5">100</text>
<text x="43.5" y="19.9">33</text>
<text x="43.5" y="23.5">33</text>
<text x="50.9" y="19.9">96</text>
<text x="50.9" y="23.5">96</text>
<text x="5.4" y="27">1</text>
<text x="11.5" y="27">0</text>
<text x="17.7" y="27">0</text>
<text x="25" y="27">333</text>
<text x="33.7" y="27">100</text>
<text x="43.5" y="27">33</text>
<text x="50.9" y="27">96</text>
<text x="5.4" y="34.1">1</text>
<text x="11.5" y="34.1">1</text>
<text x="17.7" y="34.1">1</text>
<text x="25" y="34.1">200</text>
<text x="33.7" y="34.1">100</text>
<text x="43.5" y="34.1">33</text>
<text x="50.9" y="34.1">96</text>
<text x="33.8" y="39.3">25 mils</text>
<text x="55.2" y="41.2">SMbus address D2 /IDT</text>
<text x="151.2" y="121.1">CYP CY28442 /56pins</text>
<text x="151.2" y="123.7">ICS954206AGT /56pins</text>
<text x="120.9" y="131.6">R405=0</text>
<text x="120.9" y="135.2">R406=1K</text>
<text x="120.9" y="142.3">R414=1K</text>
<text x="120.9" y="138.7">R413=0</text>
<text x="120.9" y="149.4">R417=1K</text>
<text x="120.9" y="145.9">R416=0</text>
<text x="120.9" y="153">R405=NO STUFF</text>
<text x="112.1" y="161.9">533</text>
<text x="120.9" y="156.5">R409=56/F</text>
<text x="120.9" y="160.1">R413=NO STUFF</text>
<text x="120.9" y="163.6">R412=0</text>
<text x="120.9" y="167.2">R416=NO STUFF</text>
<text x="120.9" y="170.8">R419=0</text>
<text x="120.9" y="174.3">R405=NO STUFF</text>
<text x="120.9" y="177.9">R409=56/F</text>
<text x="112.1" y="183.2">667</text>
<text x="120.9" y="181.4">R413=NO STUFF</text>
<text x="120.9" y="185">R414=1K</text>
<text x="120.9" y="188.5">R416=NO STUFF</text>
<text x="120.9" y="192.1">R419=0</text>
</g>
<g font-size="2.3" fill="#00f">
<text x="5.4" y="30.6">1</text>
<text x="11.5" y="30.6">1</text>
<text x="17.7" y="30.6">0</text>
<text x="25" y="30.6">400</text>
<text x="33.7" y="30.6">100</text>
<text x="43.5" y="30.6">33</text>
<text x="50.9" y="30.6">96</text>
<text x="96.1" y="128.2">FSB Frequency Select</text>
</g>
<g font-size="2.1">
<text x="101.4" y="28.4">Close to IC &lt;500mils</text>
<text x="106.7" y="138.6">CPU DRIVEN</text>
<text x="106.7" y="140.9">(default)</text>
<text x="241.8" y="202.5">CLOCK GENERATOR</text>
</g>
<g font-size="1.9">
<text x="217" y="117.3">ITP_EN=0 Assertion=</text>
<text x="217" y="119.6">SRC7</text>
<text x="183.2" y="135.1">&quot;0&quot; : 96MHz&quot;1&quot; : 100MHz</text>
<text x="183.2" y="133.3">DREFSSCLK Frequency Select.</text>
</g>
<g font-size="1.8">
<text x="124.5" y="12.2">120 ohms@100Mhz</text>
<text x="12.5" y="47.8">120 ohms@100Mhz</text>
</g>
<g font-size="1.6">
<text x="119.2" y="9.2">3V</text>
<text x="57.8" y="20.1">5,8,10,12,13,14,15,16,20,21,22,23,24,25,28,31,32,35,36,37,40,45</text>
<text x="89.7" y="23.6">3,4,6,9,10,21,24,42</text>
<text x="105.1" y="23.6">+1.05V</text>
<text x="107.4" y="20.1">3V</text>
<text x="110.3" y="36.8">CL=20 - 22P</text>
<text x="271.9" y="39.6">14M_ICH</text>
<text x="279.9" y="39.6">23</text>
<text x="7.3" y="45">3V</text>
<text x="96.1" y="44.8">3V</text>
<text x="220.3" y="43.2">CLK_CPU_BCLK</text>
<text x="220.3" y="45">CLK_CPU_BCLK#</text>
<text x="234.2" y="43.2">3</text>
<text x="235.1" y="45">3</text>
<text x="74.7" y="48.4">23,44</text>
<text x="79.9" y="48.4">VR_PWRGD_CK410#</text>
<text x="86.1" y="51.9">23 PM_STPCPU#</text>
<text x="86.8" y="50.1">23 PM_STPPCI#</text>
<text x="220.3" y="48.5">CLK_MCH_BCLK</text>
<text x="220.3" y="50.3">CLK_MCH_BCLK#</text>
<text x="220.3" y="53.9">CLK_PCIE_VGA</text>
<text x="233.7" y="53.9">14</text>
<text x="234.4" y="48.5">6</text>
<text x="235.3" y="50.3">6</text>
<text x="80" y="56.2">12,13,32</text>
<text x="80" y="58">12,13,32</text>
<text x="87.5" y="56.2">CGCLK_SMB</text>
<text x="87.5" y="58">CGDAT_SMB</text>
<text x="216.8" y="59.2">CLK_PCIE_MINI</text>
<text x="220.3" y="55.6">CLK_PCIE_VGA#</text>
<text x="230.3" y="59.2">32</text>
<text x="234.6" y="55.6">14</text>
<text x="74.7" y="64.4">23</text>
<text x="79.7" y="64.4">CLKUSB_48</text>
<text x="216.8" y="64.5">CLK_PCIE_3GPLL</text>
<text x="216.8" y="61">CLK_PCIE_MINI#</text>
<text x="231.2" y="61">32</text>
<text x="231.7" y="64.5">8</text>
<text x="216.8" y="66.3">CLK_PCIE_3GPLL#</text>
<text x="216.8" y="69.9">CLK_PCIE_SATA</text>
<text x="216.8" y="71.6">CLK_PCIE_SATA#</text>
<text x="230.8" y="69.9">21</text>
<text x="231.7" y="71.6">21</text>
<text x="232.6" y="66.3">8</text>
<text x="216.8" y="75.2">CLK_PCIE_NEW_C</text>
<text x="216.8" y="77">CLK_PCIE_NEW_C#</text>
<text x="232.8" y="75.2">35</text>
<text x="233.7" y="77">35</text>
<text x="37.5" y="83.2">3V</text>
<text x="186.4" y="81.8">1</text>
<text x="186.4" y="80">3</text>
<text x="196.9" y="81.8">2</text>
<text x="196.9" y="80">4</text>
<text x="216.8" y="80.5">CLK_PCIE_ICH</text>
<text x="216.8" y="82.3">CLK_PCIE_ICH#</text>
<text x="229.8" y="80.5">22</text>
<text x="230.6" y="82.3">22</text>
<text x="216.8" y="85.9">CLK_PCIE_LAN</text>
<text x="216.8" y="87.7">CLK_PCIE_LAN#</text>
<text x="229.9" y="85.9">33</text>
<text x="230.8" y="87.7">33</text>
<text x="78.3" y="91.9">Iref=5mA,</text>
<text x="78.3" y="93.6">Ioh=4*Iref</text>
<text x="217.3" y="91.2">DREFSSCLK</text>
<text x="217.3" y="93">DREFSSCLK#</text>
<text x="228.3" y="91.2">8</text>
<text x="229.2" y="93">8</text>
<text x="6.8" y="100.1">23,33,35</text>
<text x="14.3" y="100.1">PDAT_SMB</text>
<text x="65.8" y="101.9">8</text>
<text x="71.5" y="101.9">DREFCLK</text>
<text x="95.7" y="101.3">1</text>
<text x="106.2" y="101.3">2</text>
<text x="216.8" y="98.3">PCI_CLK_5C832</text>
<text x="216.8" y="96.5">PCLK_LPC_KB3920</text>
<text x="216.8" y="101.9">PCLK_LPC_DEBUG</text>
<text x="230.5" y="98.3">26</text>
<text x="232.8" y="96.5">37</text>
<text x="233" y="101.9">32</text>
<text x="65.8" y="103.7">8</text>
<text x="71.5" y="103.7">DREFCLK#</text>
<text x="95.7" y="103.1">3</text>
<text x="106.2" y="103.1">4</text>
<text x="216.8" y="103.7">PCLK_ICH</text>
<text x="226" y="103.7">22</text>
<text x="37.5" y="108.1">3V</text>
<text x="204.9" y="112.5">3V</text>
<text x="6.8" y="117.9">23,33,35</text>
<text x="14.3" y="117.9">PCLK_SMB</text>
<text x="206.6" y="125">3V</text>
<text x="19.6" y="136.5">+1.05V</text>
<text x="5.4" y="142.8">3</text>
<text x="7.7" y="142.8">CPU_BSEL0</text>
<text x="82.5" y="142.6">MCH_BSEL0</text>
<text x="93.2" y="142.6">8</text>
<text x="16.2" y="155">+1.05V</text>
<text x="255.9" y="153.4">PCLK_LPC_KB3920</text>
<text x="255.9" y="155.2">PCI_CLK_5C832</text>
<text x="255.9" y="151.7">PCLK_LPC_DEBUG</text>
<text x="269.6" y="155.2">26</text>
<text x="271.9" y="153.4">37</text>
<text x="272.1" y="151.7">32</text>
<text x="5.4" y="160.5">3</text>
<text x="7.7" y="160.5">CPU_BSEL1</text>
<text x="82.5" y="160.4">MCH_BSEL1</text>
<text x="93.2" y="160.4">8</text>
<text x="255.9" y="157">PCLK_ICH</text>
<text x="265.1" y="157">22</text>
<text x="16.2" y="174.6">+1.05V</text>
<text x="5.4" y="180.1">3</text>
<text x="7.7" y="180.1">CPU_BSEL2</text>
<text x="82.2" y="180.1">MCH_BSEL2</text>
<text x="92.9" y="180.1">8</text>
<text x="220.5" y="203.9">NB5/RD1/HW2</text>
<text x="233.5" y="201.8">Custom</text>
<text x="233.5" y="200.2">Size</text>
<text x="241.8" y="200.2">Document Number</text>
<text x="281.5" y="200.2">Rev</text>
<text x="282.7" y="202">2A</text>
<text x="233.5" y="205.5">Date: Monday, May 22, 2006</text>
<text x="261.9" y="205.5">Sheet</text>
<text x="268.5" y="205.5">2</text>
<text x="273.9" y="205.5">of</text>
<text x="279.2" y="205.5">45</text>
</g>
<g font-size="1.6" fill="#f00">
<text x="148" y="8.5">VDD_SRC_CPU</text>
<text x="117.7" y="19.2">3V</text>
<text x="117.7" y="22.8">+1.05V</text>
<text x="155.1" y="19.2">VDD_A</text>
<text x="135.5" y="28.1">VDD_A</text>
<text x="110.5" y="31.6">CG_XIN</text>
<text x="171.1" y="38.8">14M_REF</text>
<text x="36" y="44.1">VDD_PCI</text>
<text x="108.9" y="47.6">VR_PWRGD_CK410#</text>
<text x="116" y="42.3">CG_XOUT</text>
<text x="171.1" y="47.6">RHCLK_MCH</text>
<text x="171.1" y="42.3">RHCLK_CPU</text>
<text x="171.3" y="44.1">RHCLK_CPU#</text>
<text x="110.6" y="49.4">PM_STPPCI#</text>
<text x="110.6" y="51.2">PM_STPCPU#</text>
<text x="169.3" y="53">R_CLK_PCIE_VGA</text>
<text x="171.3" y="49.4">RHCLK_MCH#</text>
<text x="43.1" y="54.8">VDD_48</text>
<text x="105.3" y="54.8">CGCLK_SMB</text>
<text x="105.3" y="56.5">CGDAT_SMB</text>
<text x="169.3" y="54.8">R_CLK_PCIE_VGA#</text>
<text x="169.3" y="58.3">CLK_PCIE_MINI_</text>
<text x="76.9" y="61.9">CLK_BSEL0</text>
<text x="94.6" y="65.4">CLK_BSEL1</text>
<text x="117.7" y="63.6">USB_48</text>
<text x="169.3" y="63.6">RSRC_MCH</text>
<text x="169.3" y="65.4">RSRC_MCH#</text>
<text x="169.3" y="60.1">CLK_PCIE_MINI_#</text>
<text x="242.2" y="65.4">CLK_MCH_BCLK</text>
<text x="242.2" y="61.9">CLK_CPU_BCLK#</text>
<text x="242.2" y="60.1">CLK_CPU_BCLK</text>
<text x="41.3" y="67.2">VDD_REF</text>
<text x="84" y="67.2">CLK_BSEL2</text>
<text x="107.1" y="70.8">VDD_REF</text>
<text x="169.3" y="69">RSRC_SATA</text>
<text x="169.3" y="70.8">RSRC_SATA#</text>
<text x="242.2" y="67.2">CLK_MCH_BCLK#</text>
<text x="242.2" y="70.8">CLK_PCIE_VGA</text>
<text x="107.1" y="72.5">VDD_SRC_CPU</text>
<text x="107.1" y="76.1">VDD_PCI</text>
<text x="169.3" y="74.3">CLK_PCIE_NEW</text>
<text x="169.3" y="76.1">CLK_PCIE_NEW#</text>
<text x="242.2" y="72.5">CLK_PCIE_VGA#</text>
<text x="107.1" y="81.4">VDD_SRC_CPU</text>
<text x="169.3" y="79.7">RSRC_ICH</text>
<text x="169.3" y="81.4">RSRC_ICH#</text>
<text x="242.2" y="83.2">CLK_PCIE_3GPLL#</text>
<text x="242.2" y="81.4">CLK_PCIE_3GPLL</text>
<text x="107.1" y="88.5">VDD_48</text>
<text x="169.3" y="85">RSRC1_LAN</text>
<text x="169.3" y="86.8">RSRC1_LAN#</text>
<text x="242.2" y="88.5">CLK_PCIE_SATA#</text>
<text x="242.2" y="86.8">CLK_PCIE_SATA</text>
<text x="110.6" y="92.1">IREF</text>
<text x="169.3" y="90.3">R_DREFSSCLK</text>
<text x="169.3" y="92.1">R_DREFSSCLK#</text>
<text x="169.3" y="95.7">R_PCLK_KB3920</text>
<text x="242.2" y="95.7">CLK_PCIE_MINI#</text>
<text x="242.2" y="93.9">CLK_PCIE_MINI</text>
<text x="53.7" y="99.2">CGDAT_SMB</text>
<text x="85.7" y="101">DREFCLK</text>
<text x="110.6" y="101">R_DOT96</text>
<text x="169.3" y="101">PCLK_MINI_LPC</text>
<text x="169.3" y="97.4">R_PCLK_5C832</text>
<text x="242.2" y="101">CLK_PCIE_ICH</text>
<text x="85.7" y="102.8">DREFCLK#</text>
<text x="110.6" y="102.8">R_DOT96#</text>
<text x="169.3" y="102.8">R_PCLK_ICH</text>
<text x="169.3" y="104.5">R_PCLK_SIO</text>
<text x="242.2" y="102.8">CLK_PCIE_ICH#</text>
<text x="242.2" y="109.9">CLK_PCIE_LAN</text>
<text x="242.2" y="111.7">CLK_PCIE_LAN#</text>
<text x="53.7" y="117">CGCLK_SMB</text>
<text x="242.2" y="118.8">CLK_PCIE_NEW_C</text>
<text x="242.2" y="120.5">CLK_PCIE_NEW_C#</text>
<text x="242.2" y="125.9">DREFSSCLK#</text>
<text x="242.2" y="124.1">DREFSSCLK</text>
<text x="242.2" y="129.4">DREFCLK</text>
<text x="242.2" y="131.2">DREFCLK#</text>
<text x="48.4" y="141.9">CLK_BSEL0</text>
<text x="197.8" y="154.3">PCI_CLK_5C832</text>
<text x="197.8" y="152.5">PCLK_LPC_KB3920</text>
<text x="197.8" y="150.6">PCLK_LPC_DEBUG</text>
<text x="48.4" y="159.7">CLK_BSEL1</text>
<text x="197.8" y="156.1">PCLK_ICH</text>
<text x="48.4" y="179.2">CLK_BSEL2</text>
</g>
<g font-size="1.6" fill="#000080">
<text x="183.2" y="77.9">RP13</text>
<text x="199.2" y="79.7">33X2</text>
<text x="98.7" y="99.4">RP10</text>
<text x="98.7" y="106.5">33X2</text>
<text x="60.5" y="159.7">R411</text>
<text x="69.4" y="159.7">0</text>
<text x="222.3" y="161.4">C336</text>
<text x="222.3" y="165">*33P/50V</text>
</g>
<g font-size="1.3">
<text x="30.3" y="1.3">A</text>
<text x="87.2" y="1.3">B</text>
<text x="144.1" y="1.3">C</text>
<text x="201" y="1.3">D</text>
<text x="257.8" y="1.3">E</text>
<text x=".5" y="28.5">4</text>
<text x="286.7" y="28.5">4</text>
<text x=".5" y="79.6">3</text>
<text x="286.7" y="79.6">3</text>
<text x=".5" y="130.7">2</text>
<text x="286.7" y="130.7">2</text>
<text x=".5" y="181.8">1</text>
<text x="286.7" y="181.8">1</text>
<text x="30.3" y="207.6">A</text>
<text x="87.2" y="207.6">B</text>
<text x="144.1" y="207.6">C</text>
<text x="201" y="207.6">D</text>
<text x="257.8" y="207.6">E</text>
</g>
</svg>
